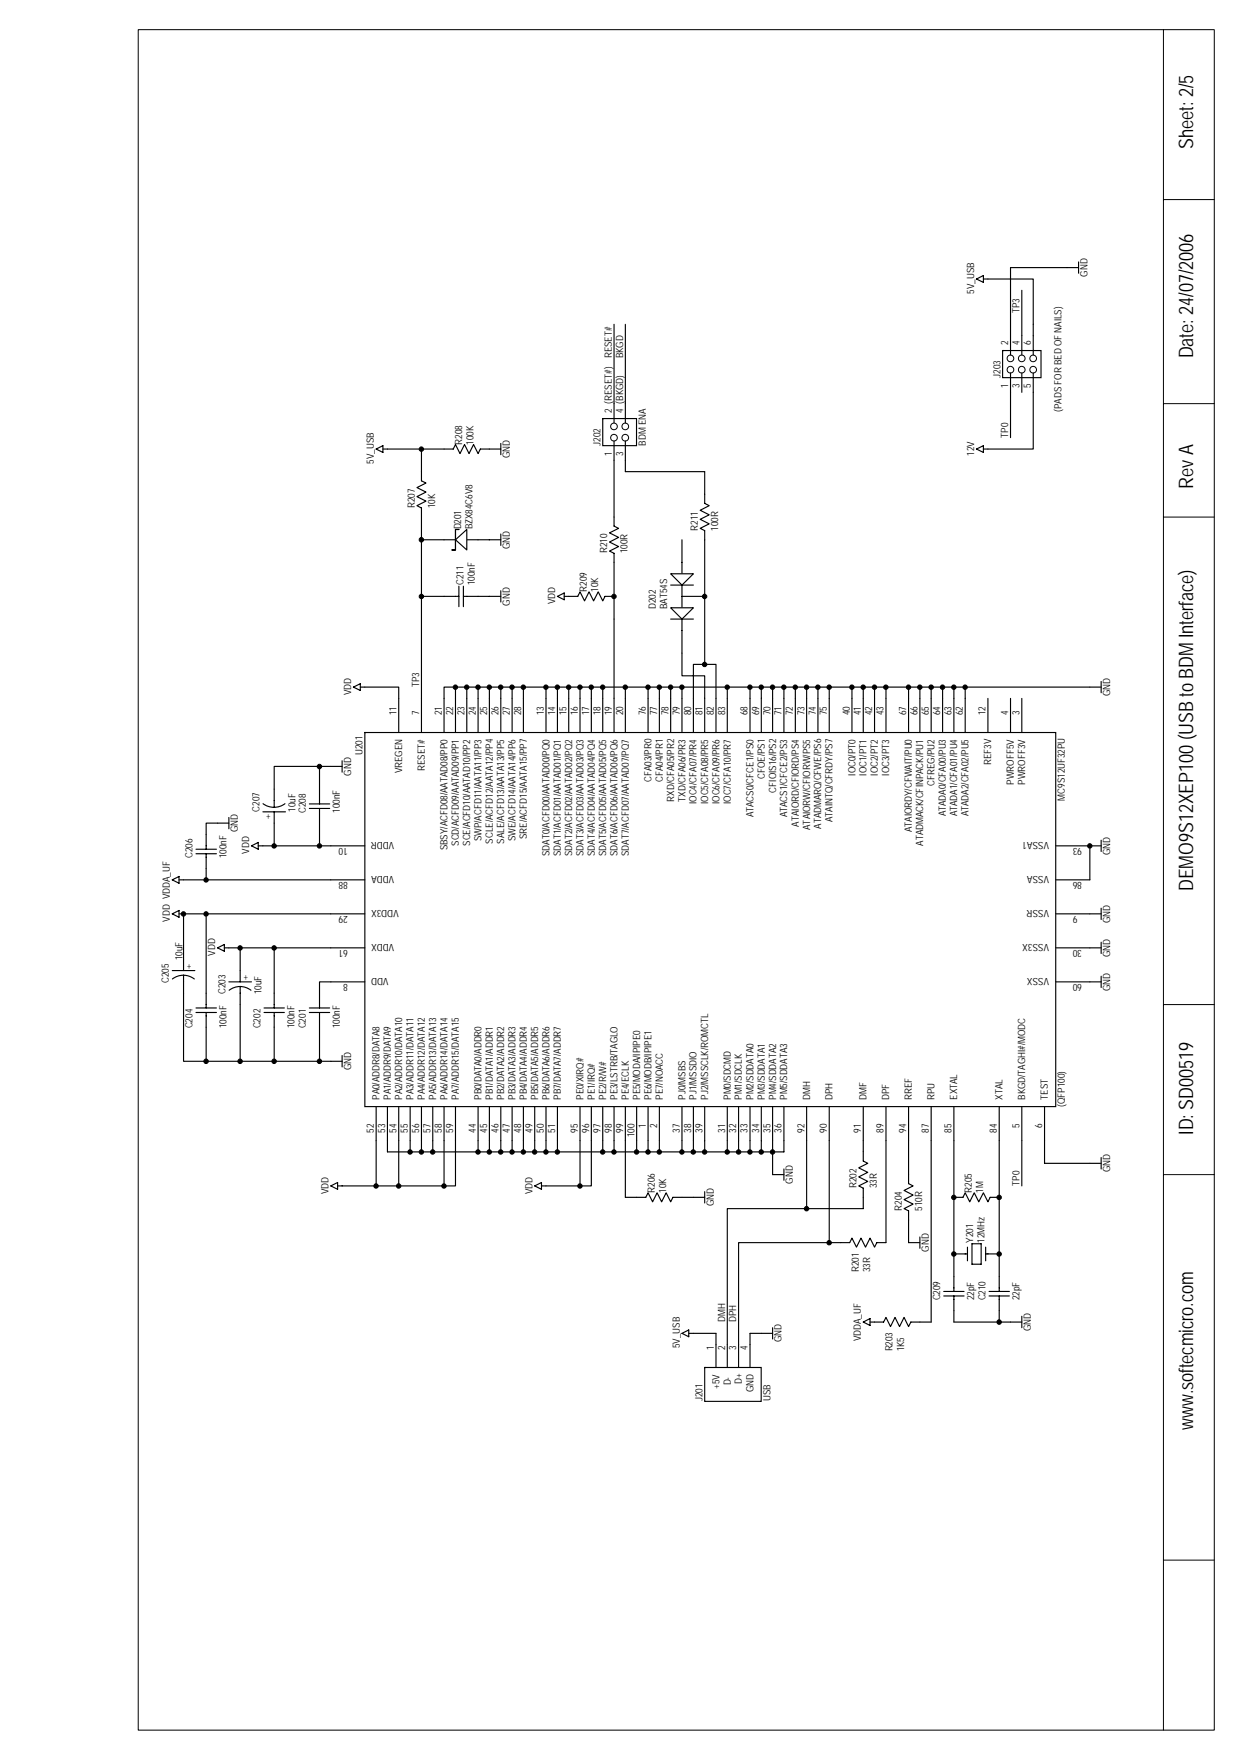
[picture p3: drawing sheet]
<svg xmlns="http://www.w3.org/2000/svg" width="210mm" height="297mm" viewBox="0 0 210 297" stroke-linecap="round" stroke-linejoin="round" font-family="sans-serif">
<path d="M23.3 5h181.4v286.8h-181.4z" fill="none" stroke="#000" stroke-width=".17"/>
<g fill="none" stroke="#000" stroke-width=".19">
<path d="M164.6 47.1l1.2-.6v1.1zM165.8 47.1h8.4v9.5M172.3 49v7.6M181.8 45.1h-11.4v11.5M181.8 44.2v1.9M63.4 75.7l1.2-.5v1.1zM64.6 75.7h.7M71.1 79.6v1.5l.7 .4-1.5 .7 1.5 .8-1.5 .8 1.5 .7-1.5 .8 .8 .4v32.1M170.4 66.2v7.6M183.7 154.1h2M183.7 159.9h2M183.7 142.7h2"/>
<path d="M185.7 141.7v1.9M185.7 153.2v1.9M185.7 158.9v1.9M183.7 165.6h2M185.7 164.7v1.9M136 192.4v11.5M139.8 192.4v17.2M145.5 194.3v1.5l.8 .4-1.5 .8 1.5 .7-1.5 .8 1.5 .8-1.5 .7 .7 .4v3.5h-22.9v22.9M149.4 192.4v17.2h-1.6l-.4 .8-.7-1.6-.8 1.6-.7-1.6-.8 1.6-.8-1.6-.3 .8h-18.8v17.2M153.2 192.4v7.3l.7 .3-1.5 .8 1.5 .8-1.5 .7 1.5 .8-1.5 .8 .8 .3v5.4h1.9M157 192.4v30.6h-3.4l-.4 .8-.8-1.6-.7 1.6-.8-1.6-.8 1.6-.7-1.6-.4 .8h-2.3M160.8 192.4v25.4"/>
<path d="M168.5 192.4v25.4M172.3 192.4v7.6M176.1 192.4v3.8h9.6M185.7 195.3v1.9M155.1 208.7v1.9M159.1 217.8h3.4M159.1 218.6h3.4M160.8 202h1.5l.4-.8 .8 1.5 .8-1.5 .7 1.5 .8-1.5 .8 1.5 .3-.7h1.6M160.8 218.6v4.4h11.5M160.8 211.5h2.3M163.1 210.4v2.3M163.9 209.8h1.5v3.4h-1.5z"/>
<path d="M166.2 211.5h2.3M166.2 210.4v2.3M166.8 217.8h3.4M166.8 218.6h3.4M168.5 218.6v4.4M115 224.9l1.1-.6v1.2zM116.1 224.9h4.6M126.4 224.9h3.9M130.3 224v1.9M145.5 223l1.2-.6v1.2zM172.3 222v2"/>
</g>
<path d="M169 59.1v4.6h6.5v-4.6z" fill-rule="evenodd" fill="#fff" stroke="#000" stroke-width=".19"/>
<g fill="none" stroke="#000" stroke-width=".17">
<circle cx="170.4" cy="62.4" r=".57"/>
<circle cx="170.4" cy="60.5" r=".57"/>
<circle cx="172.3" cy="62.4" r=".57"/>
<circle cx="172.3" cy="60.5" r=".57"/>
<circle cx="174.2" cy="60.5" r=".57"/>
<circle cx="174.2" cy="62.4" r=".57"/>
</g>
<g fill="none" stroke="#000" stroke-width=".19">
<path d="M170.4 56.6v3.3M172.3 56.6v3.3M174.2 56.6v3.3M170.4 62.9v3.3M172.3 62.9v3.3M174.2 62.9v3.3M77.4 98.9v3.4M78.1 98.9v3.4M84.4 99.6v1.9M71.1 100.6h6.3M78.1 100.6h6.3M113.1 104.4h3.8"/>
<path d="M115 104.4v5.8M118.8 100.6h-3.8v1.9"/>
</g>
<path d="M113.1 102.5h3.8l-1.9 1.9z" fill="#fff" stroke="#000" stroke-width=".19"/>
<path d="M113.1 98.7h3.8M115 91v5.8M115 98.7v1.9" fill="none" stroke="#000" stroke-width=".19"/>
<path d="M113.1 96.8h3.8l-1.9 1.9z" fill="#fff" stroke="#000" stroke-width=".19"/>
<g fill="none" stroke="#000" stroke-width=".19">
<path d="M103.5 54.7v13.4M105.4 54.7v13.4M65.3 75.7h11.1l.4-.7 .8 1.5 .7-1.5 .8 1.5 .7-1.5 .8 1.5 .4-.8h3.4M71.1 75.7v3.9M84.4 74.8v1.9M103.5 77.6v11.1l.8 .4-1.5 .8 1.5 .7-1.5 .8 1.5 .8-1.5 .8 .7 .3v24.5M118.8 79.6v5.3l.8 .4-1.6 .8 1.6 .7-1.6 .8 1.6 .8-1.6 .7 .8 .4v22.6h1.9v5.7M164.6 75.7l1.2-.5v1.1zM174.2 66.2v9.5h-8.4M76.8 115.9v1.9M84.4 115.9v1.9M86.3 115.9v1.9"/>
<path d="M94 100.6l1.1-.6v1.2zM95.1 100.6h2.3l.4-.8 .8 1.6 .7-1.6 .8 1.6 .8-1.6 .7 1.6 .4-.8h1.5M115 110.2v3.8h3.8v3.8M118.8 112.1h-1.9v5.7M63.4 192.4v7.6M65.3 192.4v1.9h28.7v-1.9M69.2 192.4v1.9M71.1 192.4v1.9M73 192.4v1.9M76.8 192.4v7.6h-19.9M80.6 192.4v1.9M82.5 192.4v1.9"/>
<path d="M84.4 192.4v1.9M86.3 192.4v1.9M88.2 192.4v1.9M90.1 192.4v1.9M92.1 192.4v1.9M105.4 192.4v9.6h3.5l.4-.8 .7 1.5 .8-1.5 .7 1.5 .8-1.5 .8 1.5 .4-.7h5.3M130.3 198.1h1.9M132.2 197.2v1.9M55.8 200l1.1-.5v1.1zM118.8 201v1.9"/>
</g>
<path d="M61.5 123.6v63.1h116.5v-63.1z" fill-rule="evenodd" fill="#fff" stroke="#000" stroke-width=".19"/>
<g fill="none" stroke="#000" stroke-width=".19">
<path d="M74.9 91h1.9M78.7 91h1.9M59.6 115.9l1.1-.6v1.2zM60.7 115.9h6.5v7.6M71.1 117.8v5.7M76.8 117.8v5.7M78.7 115.9v7.6M80.6 115.9v7.6M82.5 115.9v7.6M84.4 117.8v5.7M86.3 117.8v5.7M88.2 115.9v7.6"/>
<path d="M92.1 115.9v7.6M94 115.9v7.6M95.9 115.9v7.6M97.8 115.9v7.6M99.7 115.9v7.6M101.6 115.9v7.6M103.5 117.8v5.7M105.4 115.9v7.6M109.3 115.9v7.6M111.2 115.9v7.6M113.1 115.9v7.6M115 115.9v7.6"/>
<path d="M116.9 117.8v5.7M118.8 117.8v5.7M120.7 117.8v5.7M122.6 115.9v7.6M126.4 115.9v7.6M128.4 115.9v7.6M130.3 115.9v7.6M132.2 115.9v7.6M134.1 115.9v7.6M136 115.9v7.6M137.9 115.9v7.6M139.8 115.9v7.6"/>
<path d="M143.6 115.9v7.6M145.5 115.9v7.6M147.4 115.9v7.6M149.4 115.9v7.6M153.2 115.9v7.6M155.1 115.9v7.6M157 115.9v7.6M158.9 115.9v7.6M160.8 115.9v7.6M162.7 115.9v7.6M166.6 117.8v5.7M170.4 117.8v5.7"/>
<path d="M172.3 117.8v5.7M185.7 115.9h-110.8v7.6M185.7 114.9v2M38.6 138.8h-3.8v4.4M38.6 137.9v1.9M44.3 136.9h3.8M44.3 135.6a3.1 3.1 0 0 0 3.7 0M46.2 136.9v5.8M52.2 135.6h3.4M52.2 136.4h3.4M53.9 129.3v6.3M53.9 136.4v6.3"/>
<path d="M57.7 129.3h-11.5v6.9M57.7 128.3v1.9M29 148.4l1.2-.6v1.2zM29 154.1l1.2-.5v1.1zM30.2 148.4h31.3M30.2 154.1h31.3M30.9 154.1v9.6M33 144h3.5M33 143.2h3.5M34.8 144v4.4M34.8 154.1v15.9M36.7 159.9l1.1-.6v1.2z"/>
<path d="M37.8 159.9h8.4M40.5 159.9v5.7M42.4 142.7l1.1-.6v1.1zM43.5 142.7h18M61.5 159.9h-15.3v10.1M178 142.7h5.7v5.7h-5.7M178 159.9h5.7M178 154.1h5.7M29 163.7h3.9M29.1 165.1a3 3 0 0 1 3.7 0M30.9 164.5v14.5h23M33 170h3.5"/>
<path d="M33 170.8h3.5M34.8 170.8v8.2M38.6 165.6h3.8M38.6 167a2.99 2.99 0 0 1 3.7 0M40.5 166.4v12.6M44.5 170h3.4M44.5 170.8h3.4M46.2 170.8v8.2M52.2 170h3.4M52.2 170.8h3.4M53.9 179h3.8M53.9 170.8v8.2"/>
<path d="M57.7 178v2M61.5 165.6h-7.6v4.4M178 165.6h5.7M63.4 186.7v5.7M65.3 186.7v5.7M67.2 186.7v5.7M69.2 186.7v5.7M71.1 186.7v5.7M73 186.7v5.7M74.9 186.7v5.7M76.8 186.7v5.7M80.6 186.7v5.7"/>
<path d="M82.5 186.7v5.7M84.4 186.7v5.7M86.3 186.7v5.7M88.2 186.7v5.7M90.1 186.7v5.7M92.1 186.7v5.7M94 186.7v5.7M97.8 186.7v13.3h-6.5M99.7 186.7v13.3h-1.9M101.6 186.7v7.6M103.5 186.7v7.6M105.4 186.7v5.7"/>
<path d="M107.3 186.7v7.6M109.3 186.7v7.6M111.2 186.7v7.6M115 186.7v7.6M116.9 186.7v7.6M118.8 186.7v7.6M122.6 186.7v7.6M124.5 186.7v7.6M126.4 186.7v7.6M128.4 186.7v7.6M130.3 186.7v11.4M132.2 186.7v7.6h-38.2"/>
<path d="M136 186.7v5.7M139.8 186.7v5.7M145.5 186.7v7.6M149.4 186.7v5.7M153.2 186.7v5.7M157 186.7v5.7M160.8 186.7v5.7M168.5 186.7v5.7M172.3 186.7v5.7M176.1 186.7v5.7M90.1 200l1.2-.5v1.1z"/>
</g>
<g fill="#fff" stroke="#000" stroke-width=".19">
<path d="M76.8 91l1.9-1.7v3.5z"/>
<path d="M76.8 89.3h.6h-.6v3.5h-.6h.6z" fill-rule="evenodd"/>
</g>
<path d="M71.1 91h3.8M80.6 91h3.8M84.4 90.1v1.9M67.2 192.4v7.6M74.9 192.4v7.6" fill="none" stroke="#000" stroke-width=".19"/>
<path d="M196.2 5v286.8M196.2 33.7h8.5M196.2 68.1h8.5M196.2 87.2h8.5M196.2 169.4h8.5M196.2 198.1h8.5M196.2 263.2h8.5" fill="none" stroke="#000" stroke-width=".17"/>
<g fill="#000" stroke="#000" stroke-width=".17">
<circle cx="71" cy="75.8" r=".38"/>
<circle cx="71" cy="91" r=".38"/>
<circle cx="71" cy="100.6" r=".38"/>
<circle cx="76.8" cy="115.9" r=".38"/>
<circle cx="78.7" cy="115.9" r=".38"/>
<circle cx="80.6" cy="115.9" r=".38"/>
<circle cx="82.5" cy="115.9" r=".38"/>
<circle cx="84.4" cy="115.9" r=".38"/>
<circle cx="86.3" cy="115.9" r=".38"/>
<circle cx="88.2" cy="115.9" r=".38"/>
<circle cx="92" cy="115.9" r=".38"/>
<circle cx="94" cy="115.9" r=".38"/>
<circle cx="95.9" cy="115.9" r=".38"/>
<circle cx="97.8" cy="115.9" r=".38"/>
<circle cx="99.7" cy="115.9" r=".38"/>
<circle cx="101.6" cy="115.9" r=".38"/>
<circle cx="103.5" cy="100.6" r=".38"/>
<circle cx="105.4" cy="115.9" r=".38"/>
<circle cx="109.2" cy="115.9" r=".38"/>
<circle cx="111.2" cy="115.9" r=".38"/>
<circle cx="113.1" cy="115.9" r=".38"/>
<circle cx="115" cy="115.9" r=".38"/>
<circle cx="118.8" cy="100.6" r=".38"/>
<circle cx="118.8" cy="112.1" r=".38"/>
<circle cx="122.6" cy="115.9" r=".38"/>
<circle cx="126.4" cy="115.9" r=".38"/>
<circle cx="128.3" cy="115.9" r=".38"/>
<circle cx="130.2" cy="115.9" r=".38"/>
<circle cx="132.2" cy="115.9" r=".38"/>
<circle cx="134.1" cy="115.9" r=".38"/>
<circle cx="136" cy="115.9" r=".38"/>
<circle cx="137.9" cy="115.9" r=".38"/>
<circle cx="139.8" cy="115.9" r=".38"/>
<circle cx="143.6" cy="115.9" r=".38"/>
<circle cx="145.5" cy="115.9" r=".38"/>
<circle cx="147.4" cy="115.9" r=".38"/>
<circle cx="149.3" cy="115.9" r=".38"/>
<circle cx="153.2" cy="115.9" r=".38"/>
<circle cx="155.1" cy="115.9" r=".38"/>
<circle cx="157" cy="115.9" r=".38"/>
<circle cx="158.9" cy="115.9" r=".38"/>
<circle cx="160.8" cy="115.9" r=".38"/>
<circle cx="162.7" cy="115.9" r=".38"/>
<circle cx="53.9" cy="129.3" r=".38"/>
<circle cx="30.9" cy="154.2" r=".38"/>
<circle cx="34.7" cy="154.2" r=".38"/>
<circle cx="34.7" cy="148.4" r=".38"/>
<circle cx="40.5" cy="159.9" r=".38"/>
<circle cx="46.2" cy="142.7" r=".38"/>
<circle cx="46.2" cy="159.9" r=".38"/>
<circle cx="53.9" cy="142.7" r=".38"/>
<circle cx="34.7" cy="179" r=".38"/>
<circle cx="40.5" cy="179" r=".38"/>
<circle cx="46.2" cy="179" r=".38"/>
<circle cx="53.9" cy="179" r=".38"/>
<circle cx="69.1" cy="194.3" r=".38"/>
<circle cx="71" cy="194.3" r=".38"/>
<circle cx="72.9" cy="194.3" r=".38"/>
<circle cx="80.6" cy="194.3" r=".38"/>
<circle cx="82.5" cy="194.3" r=".38"/>
<circle cx="84.4" cy="194.3" r=".38"/>
<circle cx="86.3" cy="194.3" r=".38"/>
<circle cx="88.2" cy="194.3" r=".38"/>
<circle cx="90.1" cy="194.3" r=".38"/>
<circle cx="92" cy="194.3" r=".38"/>
<circle cx="94" cy="194.3" r=".38"/>
<circle cx="101.6" cy="194.3" r=".38"/>
<circle cx="103.5" cy="194.3" r=".38"/>
<circle cx="107.3" cy="194.3" r=".38"/>
<circle cx="109.2" cy="194.3" r=".38"/>
<circle cx="111.2" cy="194.3" r=".38"/>
<circle cx="115" cy="194.3" r=".38"/>
<circle cx="116.9" cy="194.3" r=".38"/>
<circle cx="118.8" cy="194.3" r=".38"/>
<circle cx="122.6" cy="194.3" r=".38"/>
<circle cx="124.5" cy="194.3" r=".38"/>
<circle cx="126.4" cy="194.3" r=".38"/>
<circle cx="128.3" cy="194.3" r=".38"/>
<circle cx="130.2" cy="194.3" r=".38"/>
<circle cx="63.4" cy="200.1" r=".38"/>
<circle cx="67.2" cy="200.1" r=".38"/>
<circle cx="74.9" cy="200.1" r=".38"/>
<circle cx="97.8" cy="200.1" r=".38"/>
<circle cx="160.8" cy="202" r=".38"/>
<circle cx="160.8" cy="211.5" r=".38"/>
<circle cx="168.5" cy="211.5" r=".38"/>
<circle cx="168.5" cy="202" r=".38"/>
<circle cx="168.5" cy="223" r=".38"/>
</g>
<path d="M118.8 230.7v5.7h9.5v-5.7z" fill-rule="evenodd" fill="#fff" stroke="#000" stroke-width=".19"/>
<path d="M120.7 224.9v5.7M122.6 226.8v3.8M124.5 226.8v3.8M126.4 224.9v5.7" fill="none" stroke="#000" stroke-width=".19"/>
<g fill="#000" stroke="#000" stroke-width=".17">
<circle cx="183.7" cy="142.7" r=".38"/>
<circle cx="136" cy="203.9" r=".38"/>
<circle cx="139.8" cy="209.6" r=".38"/>
</g>
<path d="M101.6 70.6v4.6h5.7v-4.6z" fill-rule="evenodd" fill="#fff" stroke="#000" stroke-width=".19"/>
<g fill="none" stroke="#000" stroke-width=".17">
<circle cx="103.5" cy="73.8" r=".57"/>
<circle cx="103.5" cy="71.9" r=".57"/>
<circle cx="105.4" cy="71.9" r=".57"/>
<circle cx="105.4" cy="73.8" r=".57"/>
</g>
<path d="M103.5 68.1v3.2M103.5 74.4v3.2M105.4 68.1v3.2M105.4 74.4v5.2h13.4" fill="none" stroke="#000" stroke-width=".19"/>
<g font-size="3.4">
<text x="201.2" y="25.1" transform="rotate(-90 201.2 25.1)">Sheet: 2/5</text>
<text x="201.2" y="60.4" transform="rotate(-90 201.2 60.4)">Date: 24/07/2006</text>
<text x="201.2" y="82.4" transform="rotate(-90 201.2 82.4)">Rev A</text>
<text x="201.2" y="150.3" transform="rotate(-90 201.2 150.3)">DEMO9S12XEP100 (USB to BDM Interface)</text>
<text x="201.2" y="191.4" transform="rotate(-90 201.2 191.4)">ID: SD00519</text>
<text x="201.2" y="241.2" transform="rotate(-90 201.2 241.2)">www.softecmicro.com</text>
</g>
<g font-size="1.7">
<text x="183.4" y="46.7" transform="rotate(-90 183.4 46.7)">GND</text>
<text x="164.3" y="49.5" transform="rotate(-90 164.3 49.5)">5V_USB</text>
<text x="171.9" y="52.8" transform="rotate(-90 171.9 52.8)">TP3</text>
<text x="170" y="58.2" transform="rotate(-90 170 58.2)">2</text>
<text x="171.9" y="58.2" transform="rotate(-90 171.9 58.2)">4</text>
<text x="173.8" y="58.2" transform="rotate(-90 173.8 58.2)">6</text>
<text x="103.1" y="60.4" transform="rotate(-90 103.1 60.4)">RESET#</text>
<text x="105.1" y="60.4" transform="rotate(-90 105.1 60.4)">BKGD</text>
<text x="168.7" y="63.7" transform="rotate(-90 168.7 63.7)">J203</text>
<text x="170" y="65.4" transform="rotate(-90 170 65.4)">1</text>
<text x="171.9" y="65.4" transform="rotate(-90 171.9 65.4)">3</text>
<text x="173.8" y="65.4" transform="rotate(-90 173.8 65.4)">5</text>
<text x="103.1" y="69.6" transform="rotate(-90 103.1 69.6)">2 (RESET#)</text>
<text x="105.1" y="69.6" transform="rotate(-90 105.1 69.6)">4 (BKGD)</text>
<text x="179" y="69.4" transform="rotate(-90 179 69.4)">(PADS FOR BED OF NAILS)</text>
<text x="77.9" y="75" transform="rotate(-90 77.9 75)">R208</text>
<text x="79.8" y="75" transform="rotate(-90 79.8 75)">100K</text>
<text x="86" y="77.3" transform="rotate(-90 86 77.3)">GND</text>
<text x="101.2" y="75.2" transform="rotate(-90 101.2 75.2)">J202</text>
<text x="103.1" y="76.9" transform="rotate(-90 103.1 76.9)">1</text>
<text x="105.1" y="76.9" transform="rotate(-90 105.1 76.9)">3</text>
<text x="108.9" y="75.2" transform="rotate(-90 108.9 75.2)">BDM ENA</text>
<text x="164.3" y="76.9" transform="rotate(-90 164.3 76.9)">12V</text>
<text x="170" y="73.8" transform="rotate(-90 170 73.8)">TP0</text>
<text x="63" y="78.2" transform="rotate(-90 63 78.2)">5V_USB</text>
<text x="69.9" y="85.7" transform="rotate(-90 69.9 85.7)">R207</text>
<text x="73.3" y="85.7" transform="rotate(-90 73.3 85.7)">10K</text>
<text x="77.7" y="89.3" transform="rotate(-90 77.7 89.3)">D201</text>
<text x="79.7" y="89.3" transform="rotate(-90 79.7 89.3)">BZX84C6V8</text>
<text x="117.6" y="89.5" transform="rotate(-90 117.6 89.5)">R211</text>
<text x="121.1" y="89.5" transform="rotate(-90 121.1 89.5)">100R</text>
<text x="86" y="92.6" transform="rotate(-90 86 92.6)">GND</text>
<text x="102.4" y="93.3" transform="rotate(-90 102.4 93.3)">R210</text>
<text x="105.8" y="93.3" transform="rotate(-90 105.8 93.3)">100R</text>
<text x="78.1" y="98.7" transform="rotate(-90 78.1 98.7)">C211</text>
<text x="80" y="98.7" transform="rotate(-90 80 98.7)">100nF</text>
<text x="93.6" y="101.9" transform="rotate(-90 93.6 101.9)">VDD</text>
<text x="98.9" y="99.8" transform="rotate(-90 98.9 99.8)">R209</text>
<text x="100.8" y="99.8" transform="rotate(-90 100.8 99.8)">10K</text>
<text x="86" y="102.1" transform="rotate(-90 86 102.1)">GND</text>
<text x="110.6" y="102.7" transform="rotate(-90 110.6 102.7)">D202</text>
<text x="112.5" y="102.7" transform="rotate(-90 112.5 102.7)">BAT54S</text>
<text x="59.2" y="117.2" transform="rotate(-90 59.2 117.2)">VDD</text>
<text x="70.7" y="115.9" transform="rotate(-90 70.7 115.9)">TP3</text>
<text x="187.2" y="117.4" transform="rotate(-90 187.2 117.4)">GND</text>
<text x="66.8" y="120.7" transform="rotate(-90 66.8 120.7)">11</text>
<text x="70.7" y="120.7" transform="rotate(-90 70.7 120.7)">7</text>
<text x="74.5" y="120.7" transform="rotate(-90 74.5 120.7)">21</text>
<text x="76.4" y="120.7" transform="rotate(-90 76.4 120.7)">22</text>
<text x="78.3" y="120.7" transform="rotate(-90 78.3 120.7)">23</text>
<text x="80.2" y="120.7" transform="rotate(-90 80.2 120.7)">24</text>
<text x="82.1" y="120.7" transform="rotate(-90 82.1 120.7)">25</text>
<text x="84" y="120.7" transform="rotate(-90 84 120.7)">26</text>
<text x="86" y="120.7" transform="rotate(-90 86 120.7)">27</text>
<text x="87.9" y="120.7" transform="rotate(-90 87.9 120.7)">28</text>
<text x="91.7" y="120.7" transform="rotate(-90 91.7 120.7)">13</text>
<text x="93.6" y="120.7" transform="rotate(-90 93.6 120.7)">14</text>
<text x="95.5" y="120.7" transform="rotate(-90 95.5 120.7)">15</text>
<text x="97.4" y="120.7" transform="rotate(-90 97.4 120.7)">16</text>
<text x="99.3" y="120.7" transform="rotate(-90 99.3 120.7)">17</text>
<text x="101.2" y="120.7" transform="rotate(-90 101.2 120.7)">18</text>
<text x="103.1" y="120.7" transform="rotate(-90 103.1 120.7)">19</text>
<text x="105.1" y="120.7" transform="rotate(-90 105.1 120.7)">20</text>
<text x="108.9" y="120.7" transform="rotate(-90 108.9 120.7)">76</text>
<text x="110.8" y="120.7" transform="rotate(-90 110.8 120.7)">77</text>
<text x="112.7" y="120.7" transform="rotate(-90 112.7 120.7)">78</text>
<text x="114.6" y="120.7" transform="rotate(-90 114.6 120.7)">79</text>
<text x="116.5" y="120.7" transform="rotate(-90 116.5 120.7)">80</text>
<text x="118.4" y="120.7" transform="rotate(-90 118.4 120.7)">81</text>
<text x="120.3" y="120.7" transform="rotate(-90 120.3 120.7)">82</text>
<text x="122.2" y="120.7" transform="rotate(-90 122.2 120.7)">83</text>
<text x="126" y="120.7" transform="rotate(-90 126 120.7)">68</text>
<text x="128" y="120.7" transform="rotate(-90 128 120.7)">69</text>
<text x="129.9" y="120.7" transform="rotate(-90 129.9 120.7)">70</text>
<text x="131.8" y="120.7" transform="rotate(-90 131.8 120.7)">71</text>
<text x="133.7" y="120.7" transform="rotate(-90 133.7 120.7)">72</text>
<text x="135.6" y="120.7" transform="rotate(-90 135.6 120.7)">73</text>
<text x="137.5" y="120.7" transform="rotate(-90 137.5 120.7)">74</text>
<text x="139.4" y="120.7" transform="rotate(-90 139.4 120.7)">75</text>
<text x="143.3" y="120.7" transform="rotate(-90 143.3 120.7)">40</text>
<text x="145.2" y="120.7" transform="rotate(-90 145.2 120.7)">41</text>
<text x="147.1" y="120.7" transform="rotate(-90 147.1 120.7)">42</text>
<text x="149" y="120.7" transform="rotate(-90 149 120.7)">43</text>
<text x="152.8" y="120.7" transform="rotate(-90 152.8 120.7)">67</text>
<text x="154.7" y="120.7" transform="rotate(-90 154.7 120.7)">66</text>
<text x="156.6" y="120.7" transform="rotate(-90 156.6 120.7)">65</text>
<text x="158.5" y="120.7" transform="rotate(-90 158.5 120.7)">64</text>
<text x="160.4" y="120.7" transform="rotate(-90 160.4 120.7)">63</text>
<text x="162.3" y="120.7" transform="rotate(-90 162.3 120.7)">62</text>
<text x="166.2" y="120.7" transform="rotate(-90 166.2 120.7)">12</text>
<text x="170" y="120.7" transform="rotate(-90 170 120.7)">4</text>
<text x="171.9" y="120.7" transform="rotate(-90 171.9 120.7)">3</text>
<text x="59.2" y="130.8" transform="rotate(-90 59.2 130.8)">GND</text>
<text x="61.1" y="127.4" transform="rotate(-90 61.1 127.4)">U201</text>
<text x="67.8" y="130.4" transform="rotate(-90 67.8 130.4)">VREGEN</text>
<text x="71.6" y="130.1" transform="rotate(-90 71.6 130.1)">RESET#</text>
<text x="109.8" y="132" transform="rotate(-90 109.8 132)">CFA03/PR0</text>
<text x="111.7" y="132" transform="rotate(-90 111.7 132)">CFA04/PR1</text>
<text x="128.9" y="131.4" transform="rotate(-90 128.9 131.4)">CFOE/PS1</text>
<text x="144.2" y="130.8" transform="rotate(-90 144.2 130.8)">IOC0/PT0</text>
<text x="146.1" y="130.8" transform="rotate(-90 146.1 130.8)">IOC1/PT1</text>
<text x="148" y="130.8" transform="rotate(-90 148 130.8)">IOC2/PT2</text>
<text x="149.9" y="130.8" transform="rotate(-90 149.9 130.8)">IOC3/PT3</text>
<text x="167.1" y="129.1" transform="rotate(-90 167.1 129.1)">REF3V</text>
<text x="43.7" y="136.9" transform="rotate(-90 43.7 136.9)">C207</text>
<text x="45.7" y="137.3" transform="rotate(-180 45.7 137.3)">+</text>
<text x="49.8" y="136.9" transform="rotate(-90 49.8 136.9)">10uF</text>
<text x="51.6" y="137.1" transform="rotate(-90 51.6 137.1)">C208</text>
<text x="57.3" y="137.1" transform="rotate(-90 57.3 137.1)">100nF</text>
<text x="113.6" y="135.2" transform="rotate(-90 113.6 135.2)">RXD/CFA05/PR2</text>
<text x="115.5" y="135.2" transform="rotate(-90 115.5 135.2)">TXD/CFA06/PR3</text>
<text x="117.5" y="135.6" transform="rotate(-90 117.5 135.6)">IOC4/CFA07/PR4</text>
<text x="119.4" y="135.6" transform="rotate(-90 119.4 135.6)">IOC5/CFA08/PR5</text>
<text x="121.3" y="135.6" transform="rotate(-90 121.3 135.6)">IOC6/CFA09/PR6</text>
<text x="123.2" y="135.6" transform="rotate(-90 123.2 135.6)">IOC7/CFA10/PR7</text>
<text x="127" y="137.9" transform="rotate(-90 127 137.9)">ATACS0/CFCE1/PS0</text>
<text x="130.8" y="133.7" transform="rotate(-90 130.8 133.7)">CFIOIS16/PS2</text>
<text x="132.7" y="137.9" transform="rotate(-90 132.7 137.9)">ATACS1/CFCE2/PS3</text>
<text x="157.6" y="132.5" transform="rotate(-90 157.6 132.5)">CFREG/PU2</text>
<text x="159.5" y="137.7" transform="rotate(-90 159.5 137.7)">ATADA0/CFA00/PU3</text>
<text x="161.4" y="137.7" transform="rotate(-90 161.4 137.7)">ATADA1/CFA01/PU4</text>
<text x="163.3" y="137.7" transform="rotate(-90 163.3 137.7)">ATADA2/CFA02/PU5</text>
<text x="170.9" y="132.3" transform="rotate(-90 170.9 132.3)">PWROFF5V</text>
<text x="172.8" y="132.3" transform="rotate(-90 172.8 132.3)">PWROFF3V</text>
<text x="179.5" y="135" transform="rotate(-90 179.5 135)">MC9S12UF32PU</text>
<text x="40.1" y="140.4" transform="rotate(-90 40.1 140.4)">GND</text>
<text x="58.6" y="143" transform="rotate(-180 58.6 143)">10</text>
<text x="66.5" y="142" transform="rotate(-180 66.5 142)">VDDR</text>
<text x="75.4" y="143.4" transform="rotate(-90 75.4 143.4)">SBSY/ACFD08/AATAD08/PP0</text>
<text x="77.3" y="142.7" transform="rotate(-90 77.3 142.7)">SCD/ACFD09/AATAD09/PP1</text>
<text x="79.3" y="142.7" transform="rotate(-90 79.3 142.7)">SCE/ACFD10/AATAD10/PP2</text>
<text x="81.2" y="141.9" transform="rotate(-90 81.2 141.9)">SWP/ACFD11/AATA11/PP3</text>
<text x="83.1" y="142.3" transform="rotate(-90 83.1 142.3)">SCLE/ACFD12/AATA12/PP4</text>
<text x="85" y="142.3" transform="rotate(-90 85 142.3)">SALE/ACFD13/AATA13/PP5</text>
<text x="86.9" y="141.9" transform="rotate(-90 86.9 141.9)">SWE/ACFD14/AATA14/PP6</text>
<text x="88.8" y="141.5" transform="rotate(-90 88.8 141.5)">SRE/ACFD15/AATA15/PP7</text>
<text x="134.7" y="139.4" transform="rotate(-90 134.7 139.4)">ATAIORD/CFIORD/PS4</text>
<text x="136.6" y="140" transform="rotate(-90 136.6 140)">ATAIORW/CFIORW/PS5</text>
<text x="138.5" y="139.8" transform="rotate(-90 138.5 139.8)">ATADMARQ/CFWE/PS6</text>
<text x="140.4" y="138.7" transform="rotate(-90 140.4 138.7)">ATAINTQ/CFRDY/PS7</text>
<text x="153.8" y="140.4" transform="rotate(-90 153.8 140.4)">ATAIORDY/CFWAIT/PU0</text>
<text x="155.7" y="142.7" transform="rotate(-90 155.7 142.7)">ATADMACK/CFINPACK/PU1</text>
<text x="176.9" y="142" transform="rotate(-180 176.9 142)">VSSA1</text>
<text x="182.4" y="143" transform="rotate(-180 182.4 143)">93</text>
<text x="32.5" y="144.8" transform="rotate(-90 32.5 144.8)">C206</text>
<text x="38.2" y="144.8" transform="rotate(-90 38.2 144.8)">100nF</text>
<text x="42" y="144" transform="rotate(-90 42 144)">VDD</text>
<text x="58.6" y="148.7" transform="rotate(-180 58.6 148.7)">88</text>
<text x="66.5" y="147.8" transform="rotate(-180 66.5 147.8)">VDDA</text>
<text x="92.6" y="144.4" transform="rotate(-90 92.6 144.4)">SDAT0/ACFD00/AATAD00/PQ0</text>
<text x="94.6" y="144.4" transform="rotate(-90 94.6 144.4)">SDAT1/ACFD01/AATAD01/PQ1</text>
<text x="96.5" y="144.4" transform="rotate(-90 96.5 144.4)">SDAT2/ACFD02/AATAD02/PQ2</text>
<text x="98.4" y="144.4" transform="rotate(-90 98.4 144.4)">SDAT3/ACFD03/AATAD03/PQ3</text>
<text x="100.3" y="144.4" transform="rotate(-90 100.3 144.4)">SDAT4/ACFD04/AATAD04/PQ4</text>
<text x="102.2" y="144.4" transform="rotate(-90 102.2 144.4)">SDAT5/ACFD05/AATAD05/PQ5</text>
<text x="104.1" y="144.4" transform="rotate(-90 104.1 144.4)">SDAT6/ACFD06/AATAD06/PQ6</text>
<text x="106" y="144.4" transform="rotate(-90 106 144.4)">SDAT7/ACFD07/AATAD07/PQ7</text>
<text x="176.9" y="147.8" transform="rotate(-180 176.9 147.8)">VSSA</text>
<text x="182.4" y="148.7" transform="rotate(-180 182.4 148.7)">86</text>
<text x="187.2" y="144.2" transform="rotate(-90 187.2 144.2)">GND</text>
<text x="28.6" y="155.5" transform="rotate(-90 28.6 155.5)">VDD VDDA_UF</text>
<text x="58.6" y="154.5" transform="rotate(-180 58.6 154.5)">29</text>
<text x="67.2" y="153.5" transform="rotate(-180 67.2 153.5)">VDD3X</text>
<text x="176.9" y="153.5" transform="rotate(-180 176.9 153.5)">VSSR</text>
<text x="181.7" y="154.5" transform="rotate(-180 181.7 154.5)">9</text>
<text x="187.2" y="155.7" transform="rotate(-90 187.2 155.7)">GND</text>
<text x="30.8" y="162" transform="rotate(-90 30.8 162)">10uF</text>
<text x="36.3" y="161.2" transform="rotate(-90 36.3 161.2)">VDD</text>
<text x="58.6" y="160.2" transform="rotate(-180 58.6 160.2)">61</text>
<text x="66.5" y="159.2" transform="rotate(-180 66.5 159.2)">VDDX</text>
<text x="176.9" y="159.2" transform="rotate(-180 176.9 159.2)">VSS3X</text>
<text x="182.4" y="160.2" transform="rotate(-180 182.4 160.2)">30</text>
<text x="187.2" y="161.4" transform="rotate(-90 187.2 161.4)">GND</text>
<text x="28.4" y="165.8" transform="rotate(-90 28.4 165.8)">C205</text>
<text x="31.5" y="163.4">+</text>
<text x="38" y="167.7" transform="rotate(-90 38 167.7)">C203</text>
<text x="41.1" y="165.3">+</text>
<text x="44.1" y="167.7" transform="rotate(-90 44.1 167.7)">10uF</text>
<text x="58.6" y="165.9" transform="rotate(-180 58.6 165.9)">8</text>
<text x="65.5" y="165" transform="rotate(-180 65.5 165)">VDD</text>
<text x="176.9" y="165" transform="rotate(-180 176.9 165)">VSSX</text>
<text x="182.4" y="165.9" transform="rotate(-180 182.4 165.9)">60</text>
<text x="187.2" y="167.1" transform="rotate(-90 187.2 167.1)">GND</text>
<text x="32.5" y="173.5" transform="rotate(-90 32.5 173.5)">C204</text>
<text x="38.2" y="173.5" transform="rotate(-90 38.2 173.5)">100nF</text>
<text x="43.9" y="173.5" transform="rotate(-90 43.9 173.5)">C202</text>
<text x="49.7" y="173.5" transform="rotate(-90 49.7 173.5)">100nF</text>
<text x="51.6" y="173.5" transform="rotate(-90 51.6 173.5)">C201</text>
<text x="57.3" y="173.5" transform="rotate(-90 57.3 173.5)">100nF</text>
<text x="59.2" y="180.5" transform="rotate(-90 59.2 180.5)">GND</text>
<text x="64" y="185.5" transform="rotate(-90 64 185.5)">PA0/ADDR8/DATA8</text>
<text x="65.9" y="185.5" transform="rotate(-90 65.9 185.5)">PA1/ADDR9/DATA9</text>
<text x="67.8" y="185.5" transform="rotate(-90 67.8 185.5)">PA2/ADDR10/DATA10</text>
<text x="69.7" y="185.5" transform="rotate(-90 69.7 185.5)">PA3/ADDR11/DATA11</text>
<text x="71.6" y="185.5" transform="rotate(-90 71.6 185.5)">PA4/ADDR12/DATA12</text>
<text x="73.5" y="185.5" transform="rotate(-90 73.5 185.5)">PA5/ADDR13/DATA13</text>
<text x="75.4" y="185.5" transform="rotate(-90 75.4 185.5)">PA6/ADDR14/DATA14</text>
<text x="77.3" y="185.5" transform="rotate(-90 77.3 185.5)">PA7/ADDR15/DATA15</text>
<text x="81.2" y="185.5" transform="rotate(-90 81.2 185.5)">PB0/DATA0/ADDR0</text>
<text x="83.1" y="185.5" transform="rotate(-90 83.1 185.5)">PB1/DATA1/ADDR1</text>
<text x="85" y="185.5" transform="rotate(-90 85 185.5)">PB2/DATA2/ADDR2</text>
<text x="86.9" y="185.5" transform="rotate(-90 86.9 185.5)">PB3/DATA3/ADDR3</text>
<text x="88.8" y="185.5" transform="rotate(-90 88.8 185.5)">PB4/DATA4/ADDR4</text>
<text x="90.7" y="185.5" transform="rotate(-90 90.7 185.5)">PB5/DATA5/ADDR5</text>
<text x="92.6" y="185.5" transform="rotate(-90 92.6 185.5)">PB6/DATA6/ADDR6</text>
<text x="94.6" y="185.5" transform="rotate(-90 94.6 185.5)">PB7/DATA7/ADDR7</text>
<text x="98.4" y="185.5" transform="rotate(-90 98.4 185.5)">PE0/XIRQ#</text>
<text x="100.3" y="185.5" transform="rotate(-90 100.3 185.5)">PE1/IRQ#</text>
<text x="102.2" y="185.5" transform="rotate(-90 102.2 185.5)">PE2/R/W#</text>
<text x="104.1" y="185.5" transform="rotate(-90 104.1 185.5)">PE3/LSTRB/TAGLO</text>
<text x="106" y="185.5" transform="rotate(-90 106 185.5)">PE4/ECLK</text>
<text x="107.9" y="185.5" transform="rotate(-90 107.9 185.5)">PE5/MODA/IPIPE0</text>
<text x="109.8" y="185.5" transform="rotate(-90 109.8 185.5)">PE6/MODB/IPIPE1</text>
<text x="111.7" y="185.5" transform="rotate(-90 111.7 185.5)">PE7/NOACC</text>
<text x="115.5" y="185.5" transform="rotate(-90 115.5 185.5)">PJ0/MSBS</text>
<text x="117.5" y="185.5" transform="rotate(-90 117.5 185.5)">PJ1/MSSDIO</text>
<text x="119.4" y="185.5" transform="rotate(-90 119.4 185.5)">PJ2/MSSCLK/ROMCTL</text>
<text x="123.2" y="185.5" transform="rotate(-90 123.2 185.5)">PM0/SDCMD</text>
<text x="125.1" y="185.5" transform="rotate(-90 125.1 185.5)">PM1/SDCLK</text>
<text x="127" y="185.5" transform="rotate(-90 127 185.5)">PM2/SDDATA0</text>
<text x="128.9" y="185.5" transform="rotate(-90 128.9 185.5)">PM3/SDDATA1</text>
<text x="130.8" y="185.5" transform="rotate(-90 130.8 185.5)">PM4/SDDATA2</text>
<text x="132.7" y="185.5" transform="rotate(-90 132.7 185.5)">PM5/SDDATA3</text>
<text x="136.6" y="185.5" transform="rotate(-90 136.6 185.5)">DMH</text>
<text x="140.4" y="185.5" transform="rotate(-90 140.4 185.5)">DPH</text>
<text x="146.1" y="185.5" transform="rotate(-90 146.1 185.5)">DMF</text>
<text x="149.9" y="185.5" transform="rotate(-90 149.9 185.5)">DPF</text>
<text x="153.8" y="185.5" transform="rotate(-90 153.8 185.5)">RREF</text>
<text x="157.6" y="185.5" transform="rotate(-90 157.6 185.5)">RPU</text>
<text x="161.4" y="185.5" transform="rotate(-90 161.4 185.5)">EXTAL</text>
<text x="169" y="185.5" transform="rotate(-90 169 185.5)">XTAL</text>
<text x="172.8" y="185.5" transform="rotate(-90 172.8 185.5)">BKGD/TAGHI#/MODC</text>
<text x="176.7" y="185.5" transform="rotate(-90 176.7 185.5)">TEST</text>
<text x="63" y="191.1" transform="rotate(-90 63 191.1)">52</text>
<text x="64.9" y="191.1" transform="rotate(-90 64.9 191.1)">53</text>
<text x="66.8" y="191.1" transform="rotate(-90 66.8 191.1)">54</text>
<text x="68.7" y="191.1" transform="rotate(-90 68.7 191.1)">55</text>
<text x="70.7" y="191.1" transform="rotate(-90 70.7 191.1)">56</text>
<text x="72.6" y="191.1" transform="rotate(-90 72.6 191.1)">57</text>
<text x="74.5" y="191.1" transform="rotate(-90 74.5 191.1)">58</text>
<text x="76.4" y="191.1" transform="rotate(-90 76.4 191.1)">59</text>
<text x="80.2" y="191.1" transform="rotate(-90 80.2 191.1)">44</text>
<text x="82.1" y="191.1" transform="rotate(-90 82.1 191.1)">45</text>
<text x="84" y="191.1" transform="rotate(-90 84 191.1)">46</text>
<text x="86" y="191.1" transform="rotate(-90 86 191.1)">47</text>
<text x="87.9" y="191.1" transform="rotate(-90 87.9 191.1)">48</text>
<text x="89.8" y="191.1" transform="rotate(-90 89.8 191.1)">49</text>
<text x="91.7" y="191.1" transform="rotate(-90 91.7 191.1)">50</text>
<text x="93.6" y="191.1" transform="rotate(-90 93.6 191.1)">51</text>
<text x="97.4" y="191.1" transform="rotate(-90 97.4 191.1)">95</text>
<text x="99.3" y="191.1" transform="rotate(-90 99.3 191.1)">96</text>
<text x="101.2" y="191.1" transform="rotate(-90 101.2 191.1)">97</text>
<text x="103.1" y="191.1" transform="rotate(-90 103.1 191.1)">98</text>
<text x="105.1" y="191.1" transform="rotate(-90 105.1 191.1)">99</text>
<text x="107" y="191.8" transform="rotate(-90 107 191.8)">100</text>
<text x="108.9" y="190.3" transform="rotate(-90 108.9 190.3)">1</text>
<text x="110.8" y="190.3" transform="rotate(-90 110.8 190.3)">2</text>
<text x="114.6" y="191.1" transform="rotate(-90 114.6 191.1)">37</text>
<text x="116.5" y="191.1" transform="rotate(-90 116.5 191.1)">38</text>
<text x="118.4" y="191.1" transform="rotate(-90 118.4 191.1)">39</text>
<text x="122.2" y="191.1" transform="rotate(-90 122.2 191.1)">31</text>
<text x="124.1" y="191.1" transform="rotate(-90 124.1 191.1)">32</text>
<text x="126" y="191.1" transform="rotate(-90 126 191.1)">33</text>
<text x="128" y="191.1" transform="rotate(-90 128 191.1)">34</text>
<text x="129.9" y="191.1" transform="rotate(-90 129.9 191.1)">35</text>
<text x="131.8" y="191.1" transform="rotate(-90 131.8 191.1)">36</text>
<text x="135.6" y="191.1" transform="rotate(-90 135.6 191.1)">92</text>
<text x="139.4" y="191.1" transform="rotate(-90 139.4 191.1)">90</text>
<text x="145.2" y="191.1" transform="rotate(-90 145.2 191.1)">91</text>
<text x="149" y="191.1" transform="rotate(-90 149 191.1)">89</text>
<text x="152.8" y="191.1" transform="rotate(-90 152.8 191.1)">94</text>
<text x="156.6" y="191.1" transform="rotate(-90 156.6 191.1)">87</text>
<text x="160.4" y="191.1" transform="rotate(-90 160.4 191.1)">85</text>
<text x="168.1" y="191.1" transform="rotate(-90 168.1 191.1)">84</text>
<text x="171.9" y="190.3" transform="rotate(-90 171.9 190.3)">5</text>
<text x="175.7" y="190.3" transform="rotate(-90 175.7 190.3)">6</text>
<text x="179.5" y="186.7" transform="rotate(-90 179.5 186.7)">(QFP100)</text>
<text x="187.2" y="197.7" transform="rotate(-90 187.2 197.7)">GND</text>
<text x="55.4" y="201.4" transform="rotate(-90 55.4 201.4)">VDD</text>
<text x="89.8" y="201.4" transform="rotate(-90 89.8 201.4)">VDD</text>
<text x="110.4" y="201.2" transform="rotate(-90 110.4 201.2)">R206</text>
<text x="112.3" y="201.2" transform="rotate(-90 112.3 201.2)">10K</text>
<text x="120.3" y="203.5" transform="rotate(-90 120.3 203.5)">GND</text>
<text x="133.7" y="199.7" transform="rotate(-90 133.7 199.7)">GND</text>
<text x="144.4" y="200.4" transform="rotate(-90 144.4 200.4)">R202</text>
<text x="147.8" y="200.4" transform="rotate(-90 147.8 200.4)">33R</text>
<text x="163.9" y="201.2" transform="rotate(-90 163.9 201.2)">R205</text>
<text x="165.8" y="201.2" transform="rotate(-90 165.8 201.2)">1M</text>
<text x="171.9" y="200" transform="rotate(-90 171.9 200)">TP0</text>
<text x="152" y="204.2" transform="rotate(-90 152 204.2)">R204</text>
<text x="155.5" y="204.2" transform="rotate(-90 155.5 204.2)">510R</text>
<text x="164.1" y="209.6" transform="rotate(-90 164.1 209.6)">Y201</text>
<text x="166" y="209.6" transform="rotate(-90 166 209.6)">12MHz</text>
<text x="144.8" y="214.6" transform="rotate(-90 144.8 214.6)">R201</text>
<text x="146.7" y="214.6" transform="rotate(-90 146.7 214.6)">33R</text>
<text x="156.6" y="211.1" transform="rotate(-90 156.6 211.1)">GND</text>
<text x="158.5" y="219.4" transform="rotate(-90 158.5 219.4)">C209</text>
<text x="164.3" y="219.4" transform="rotate(-90 164.3 219.4)">22pF</text>
<text x="166.2" y="219.4" transform="rotate(-90 166.2 219.4)">C210</text>
<text x="171.9" y="219.4" transform="rotate(-90 171.9 219.4)">22pF</text>
<text x="114.6" y="227.4" transform="rotate(-90 114.6 227.4)">5V_USB</text>
<text x="120.3" y="227.8" transform="rotate(-90 120.3 227.8)">1</text>
<text x="122.2" y="227.8" transform="rotate(-90 122.2 227.8)">2</text>
<text x="122.2" y="223" transform="rotate(-90 122.2 223)">DMH</text>
<text x="124.1" y="227.8" transform="rotate(-90 124.1 227.8)">3</text>
<text x="124.1" y="223" transform="rotate(-90 124.1 223)">DPH</text>
<text x="126" y="227.8" transform="rotate(-90 126 227.8)">4</text>
<text x="131.8" y="226.4" transform="rotate(-90 131.8 226.4)">GND</text>
<text x="145.2" y="226.2" transform="rotate(-90 145.2 226.2)">VDDA_UF</text>
<text x="150.5" y="228" transform="rotate(-90 150.5 228)">R203</text>
<text x="152.4" y="228" transform="rotate(-90 152.4 228)">1K5</text>
<text x="173.8" y="224.5" transform="rotate(-90 173.8 224.5)">GND</text>
<text x="123.2" y="233.7" transform="rotate(-90 123.2 233.7)">D-</text>
<text x="125.1" y="233.5" transform="rotate(-90 125.1 233.5)">D+</text>
<text x="118.4" y="236.4" transform="rotate(-90 118.4 236.4)">J201</text>
<text x="121.3" y="234.3" transform="rotate(-90 121.3 234.3)">+5V</text>
<text x="127" y="234.9" transform="rotate(-90 127 234.9)">GND</text>
<text x="129.9" y="236.4" transform="rotate(-90 129.9 236.4)">USB</text>
</g>
</svg>
